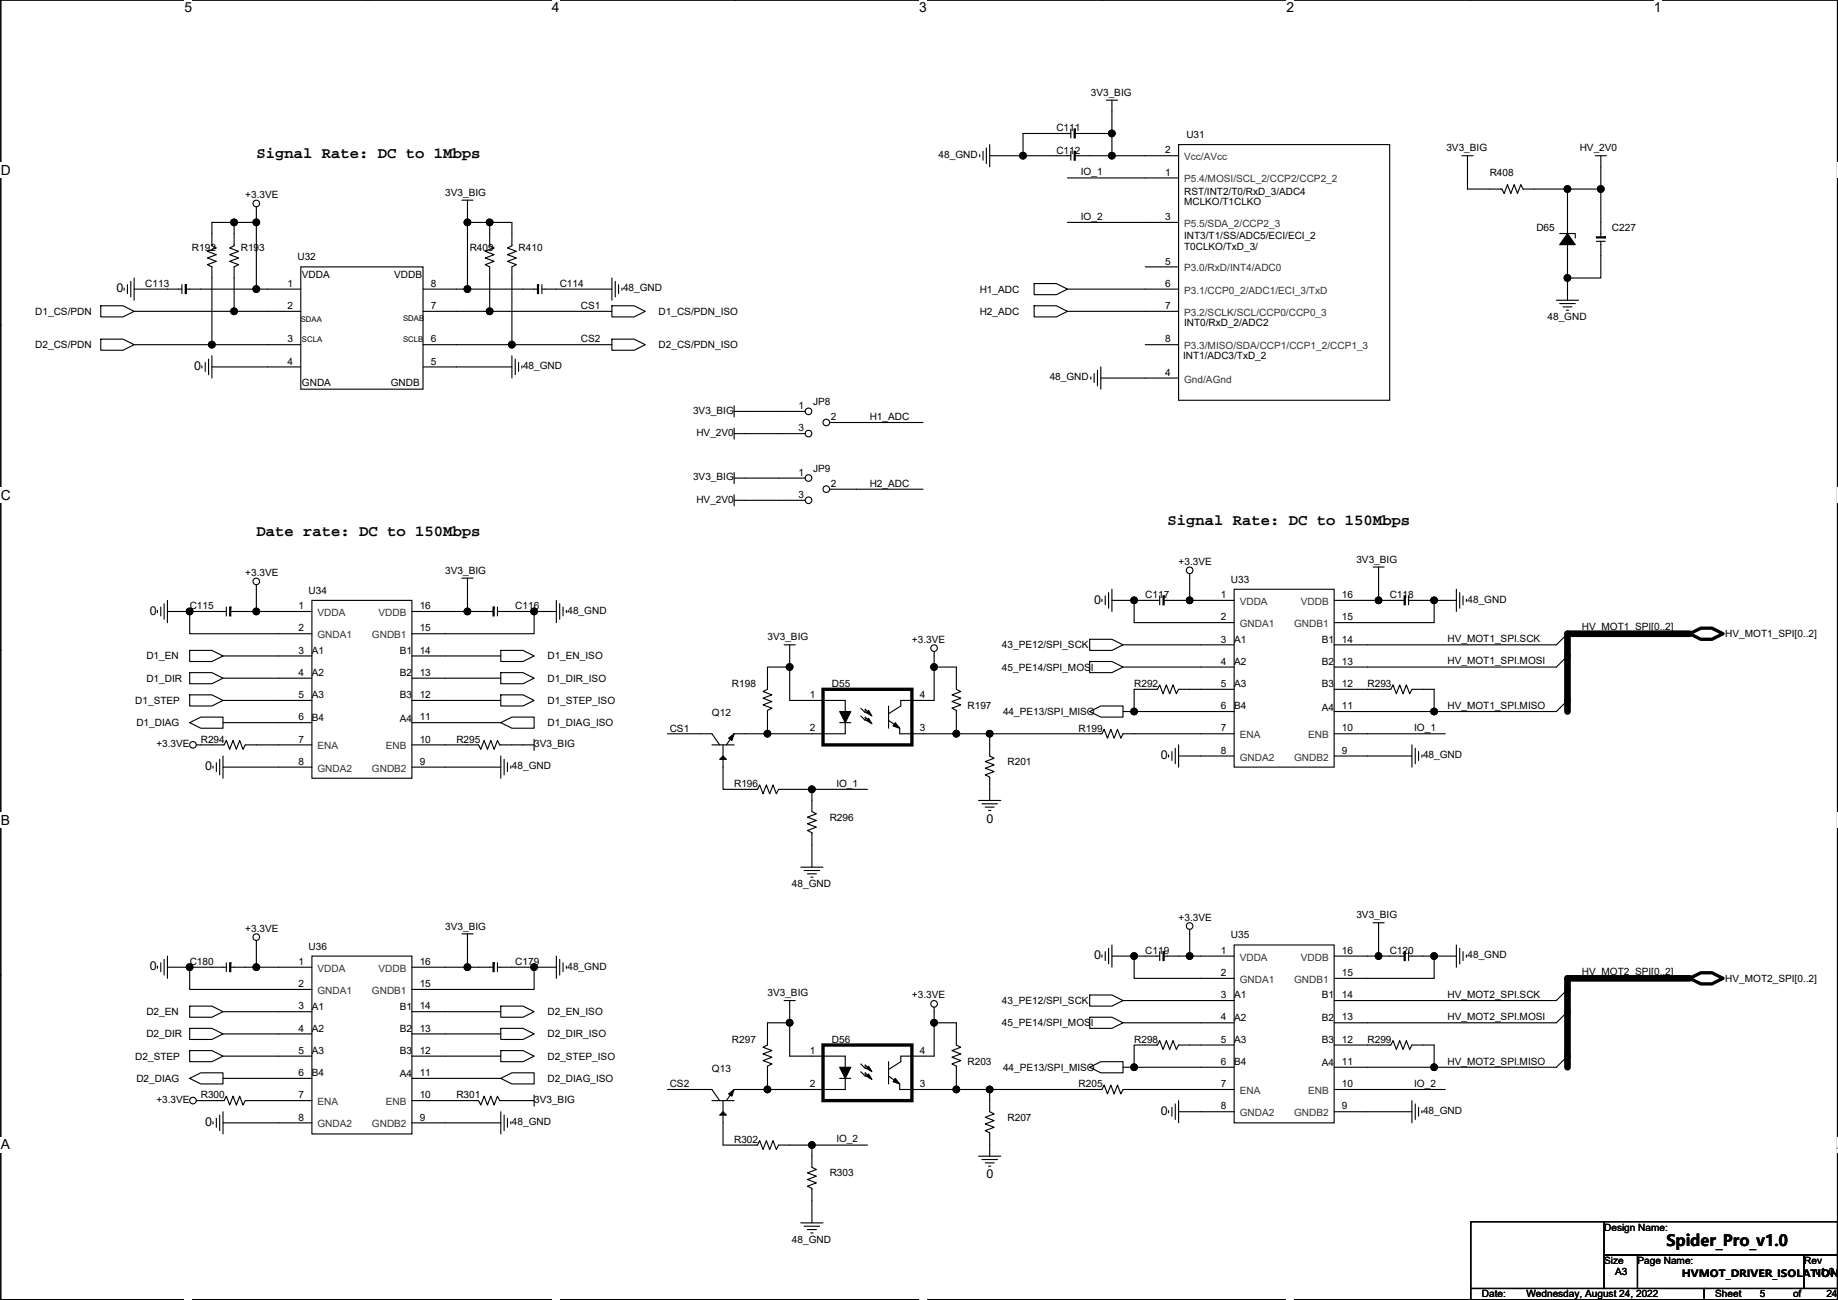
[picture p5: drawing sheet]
<svg xmlns="http://www.w3.org/2000/svg" width="420mm" height="297mm" viewBox="0 0 420 297" stroke-linecap="round" stroke-linejoin="round" font-family="sans-serif">
<path d="M.2 0h419.8v296.9h-419.8z" fill="none" stroke="#000" stroke-width=".25"/>
<g fill="#fff">
<path d="M42.2 0h1.7v3.5h-1.7z"/>
<path d="M42.2 296.9l1.7 .1z"/>
</g>
<path d="M84.1 0h.1M84.1 296.9h.1" fill="none" stroke="#000" stroke-width=".25"/>
<g fill="#fff">
<path d="M126.1 0h1.8v3.5h-1.8z"/>
<path d="M126.1 296.9l1.8 .1z"/>
</g>
<path d="M168.1 0h.1M168.1 296.9h.1" fill="none" stroke="#000" stroke-width=".25"/>
<g fill="#fff">
<path d="M210.1 0h1.7v3.5h-1.7z"/>
<path d="M210.1 296.9l1.7 .1z"/>
</g>
<path d="M252.1 0h.1M252.1 296.9h.1" fill="none" stroke="#000" stroke-width=".25"/>
<g fill="#fff">
<path d="M294.1 0h1.7v3.5h-1.7z"/>
<path d="M294.1 296.9l1.7 .1z"/>
</g>
<path d="M336.1 0h.1M336.1 296.9h.1" fill="none" stroke="#000" stroke-width=".25"/>
<g fill="#fff">
<path d="M378 0h1.8v3.5h-1.8z"/>
<path d="M378 296.9l1.8 .1z"/>
<path d="M.2 37.1h2.3v3.5h-2.3z"/>
<path d="M420 37.1h.2v3.5h-.2z"/>
<path d="M.2 111.4h2.3v3.5h-2.3z"/>
<path d="M420 111.4h.2v3.5h-.2z"/>
</g>
<path d="M.2 74.3h.1M420 74.3h.1" fill="none" stroke="#000" stroke-width=".25"/>
<g fill="#fff">
<path d="M.2 185.6h2.1v3.5h-2.1z"/>
<path d="M420 185.6h.2v3.5h-.2z"/>
</g>
<path d="M.2 148.5h.1M420 148.5h.1" fill="none" stroke="#000" stroke-width=".25"/>
<g fill="#fff">
<path d="M.2 259.8h2.1v3.5h-2.1z"/>
<path d="M420 259.8h.2v3.5h-.2z"/>
</g>
<g fill="none" stroke="#000" stroke-width=".25">
<path d="M224 35.3v.5M224.7 34.6v2M225.5 33.8v3.6M226.2 33v5.1M252.9 22.9h2.5M254.2 22.9v2.5M334.2 35.6h2.5M335.5 35.6v2.5M364.7 35.6h2.5M365.9 35.6v2.5M53.5 53.4v2.8l-1 .5 2 .7-2 .8 2 .7-2 .8 2 .8-1 .5v2.5M58.6 47.3v1"/>
<path d="M105.6 45.7h2.5M106.9 45.7v2.6M111.9 53.4v2.8l1.1 .5-2.1 .7 2.1 .8-2.1 .7 2.1 .8-2.1 .8 1 .5v2.5M364.9 55.1h2.1M365.9 55.1v3.3M365.9 50.8v3.3M23 69.9h5.1l2.6 1.2-2.6 1.3h-5.1zM23 77.5h5.1l2.6 1.3-2.6 1.2h-5.1zM28.4 65.8v.5M29.1 65v2.1M29.9 64.3v3.5M30.7 63.5v5.1"/>
<path d="M139.9 69.9h5.1l2.5 1.2-2.5 1.3h-5.1zM139.9 77.5h5.1l2.5 1.3-2.5 1.2h-5.1zM139.9 63.5v5.1M140.6 64.3v3.5M141.4 65v2.1M142.2 65.8v.5M236.4 64.8h5.1l2.5 1.3-2.5 1.2h-5.1zM236.4 69.9h5.1l2.5 1.2-2.5 1.3h-5.1zM355.8 68.6h5.1M356.5 69.4h3.6M357.3 70.1h2M358.1 70.9h.5"/>
<path d="M46.2 83.6v.5M46.9 82.8v2.1M47.7 82.1v3.5M48.4 81.3v5.1M117 81.3v5.1M117.8 82.1v3.5M118.5 82.8v2.1M119.3 83.6v.5M167.8 94h2.6M167.8 92.7v2.6M167.8 99.1h2.6M167.8 97.8v2.6"/>
<path d="M249.4 86.1v.5M250.1 85.4v2M250.9 84.6v3.6M251.6 83.8v5.1M167.8 109.2h2.6M167.8 108v2.5M167.8 114.3h2.6M167.8 113.1v2.5M36 139.5v.5M36.8 138.7v2M37.5 137.9v3.6M38.3 137.2v5.1"/>
<path d="M58.6 133.6v1M105.6 132.1h2.5M106.9 132.1v2.5M109.4 139.7h3.3M113.7 139.7h3.3M113.7 138.7v2M127.2 137.2v5.1M127.9 137.9v3.6M128.7 138.7v2M129.5 139.5v.5M251.9 136.9v.5M252.7 136.2v2"/>
<path d="M253.4 135.4v3.6M254.2 134.6v5.1M272 131.1v1M313.9 129.6h2.5M315.1 129.6v2.5M332.9 134.6v5.1M333.7 135.4v3.6M334.4 136.2v2M335.2 136.9v.5M43.4 148.6h5l2.6 1.3-2.6 1.3h-5zM43.4 153.7h5l2.6 1.3-2.6 1.2h-5zM43.4 158.8h5l2.6 1.2-2.6 1.3h-5z"/>
<path d="M114.5 148.6h5.1l2.5 1.3-2.5 1.3h-5.1zM114.5 153.7h5.1l2.5 1.3-2.5 1.2h-5.1zM114.5 158.8h5.1l2.5 1.2-2.5 1.3h-5.1zM175.4 155v2.5l-1 .5 2.1 .8-2.1 .7 2.1 .8-2.1 .8 2.1 .7-1.1 .5v2.8M179.2 147.3h2.6M180.5 147.3v2.6M213.5 148.9v1M218.6 155v2.5l1 .5-2 .8 2 .7-2 .8 2 .8-2 .7 1 .5v2.8M249.1 146.1h5.1l2.5 1.2-2.5 1.3h-5.1zM249.1 151.2h5.1l2.5 1.2-2.5 1.3h-5.1zM358.3 144.8l-2.5 2.5M358.3 149.9l-2.5 2.5"/>
<path d="M43.4 165.1l2.5-1.2h5.1v2.5h-5.1zM44.9 170.2h1M48.7 175v.5M49.5 174.3v2M50.2 173.5v3.6M51 172.7v5.1M114.5 165.1l2.5-1.2h5.1v2.5h-5.1zM114.5 172.7v5.1M115.2 173.5v3.6M116 174.3v2M116.8 175v.5M119.6 170.2h2.5"/>
<path d="M122.1 168.9v2.6M160.2 167.7h2.5l1.8 2.5M162.7 170.2h5.1M165.3 170.2v5.1M170.4 167.7h-2.6l-1.8 2.5M249.1 162.6l2.5-1.3h5.1v2.6h-5.1zM267.1 172.5v.5M267.9 171.7v2.1M268.7 171v3.5M269.4 170.2v5.1M322.8 170.2v5.1M323.5 171v3.5"/>
<path d="M324.3 171.7v2.1M325 172.5v.5M358.3 160l-2.5 2.6M183.1 198.1h5M183.8 198.9h3.6M184.6 199.7h2M185.6 182.9v2.5l1 .5-2 .8 2 .8-2 .7 2 .8-2 .8 1 .5v2.8M223.7 182.9h5.1M224.5 183.7h3.5M225.2 184.4h2.1M226 185.2h.5M36.8 220v2"/>
<path d="M37.5 219.2v3.6M38.3 218.5v5M58.6 214.9v1M71.3 218.5h22.9v40.6h-22.9zM105.6 213.4h2.5M106.9 213.4v2.5M127.2 218.5v5M127.9 219.2v3.6M128.7 220v2M185.3 200.4h.6M251.9 218.2v.5M252.7 217.4v2.1"/>
<path d="M253.4 216.7v3.5M254.2 215.9v5.1M261.8 218.5h3.3M265.1 217.4v2.1M266.1 218.5h3.3M272 212.4v1M274.5 218.5h7.6M282.1 215.9h22.9v40.7h-22.9zM305 218.5h7.6M313.9 210.8h2.5M315.1 210.8v2.6M317.7 218.5h3.3"/>
<path d="M322 218.5h3.3M322 217.4v2.1M332.9 215.9v5.1M333.7 216.7v3.5M334.4 217.4v2.1M335.2 218.2v.5M.2 222.7h.1M36 220.7v.6M43.4 229.9h5l2.6 1.3-2.6 1.2h-5zM43.4 235h5l2.6 1.2-2.6 1.3h-5zM63.7 231.2h7.6M63.7 236.2h7.6"/>
<path d="M63.7 226.1h7.6M63.7 221h7.6M94.2 231.2h7.6M94.2 236.2h7.6M94.2 226.1h7.6M94.2 221h7.6M114.5 229.9h5.1l2.5 1.3-2.5 1.2h-5.1zM114.5 235h5.1l2.5 1.2-2.5 1.3h-5.1zM129.5 220.7v.6M179.2 228.6h2.6M180.5 228.6v2.6M213.5 230.1v1.1"/>
<path d="M218.6 236.2v2.6l1 .5-2 .8 2 .7-2 .8 2 .7-2 .8 1 .5v2.8M249.1 227.4h5.1l2.5 1.2-2.5 1.3h-5.1zM249.1 232.4h5.1l2.5 1.3-2.5 1.3h-5.1zM274.5 228.6h7.6M274.5 233.7h7.6M274.5 238.8h7.6M274.5 223.5h7.6M305 228.6h7.6M305 233.7h7.6M305 238.8h7.6M305 223.5h7.6M315.1 238.8h2.8l.5-1 .8 2 .8-2 .7 2 .8-2 .8 2 .5-1h2.5"/>
<path d="M358.3 226.1l-2.5 2.5M358.3 231.2l-2.5 2.5M420 222.7h.1M43.4 240.1h5l2.6 1.2-2.6 1.3h-5zM43.4 246.4l2.5-1.3h5.1v2.6h-5.1zM44.9 251.5h1M48.7 256.3v.5M49.5 255.5v2.1M50.2 254.8v3.5M51 254v5.1M63.7 241.3h7.6M63.7 251.5h7.6"/>
<path d="M63.7 256.6h7.6M63.7 246.4h7.6M94.2 241.3h7.6M94.2 251.5h7.6M94.2 256.6h7.6M94.2 246.4h7.6M106.9 251.5h2.5l.5 1 .8-2 .7 2 .8-2 .8 2 .7-2 .5 1h2.8M114.5 240.1h5.1l2.5 1.2-2.5 1.3h-5.1zM114.5 246.4l2.5-1.3h5.1v2.6h-5.1zM114.5 254v5.1M115.2 254.8v3.5M116 255.5v2.1"/>
<path d="M116.8 256.3v.5M119.6 251.5h2.5M122.1 250.2v2.6M226.2 251.5v2.5l1.1 .5-2.1 .8 2.1 .8-2.1 .7 2.1 .8-2.1 .7 1 .5v2.8M249.1 243.9l2.5-1.3h5.1v2.5h-5.1zM249.1 248.9h2.8l.5-1 .8 2.1 .7-2.1 .8 2.1 .7-2.1 .8 2.1 .5-1.1h2.6M267.1 253.8v.5M267.9 253v2M268.7 252.2v3.6M269.4 251.5v5.1M274.5 248.9h7.6M274.5 254h7.6"/>
<path d="M274.5 243.9h7.6M305 248.9h7.6M305 254h7.6M305 243.9h7.6M322.8 251.5v5.1M323.5 252.2v3.6M324.3 253v2M325 253.8v.5M358.3 241.3l-2.5 2.6M170.4 261.6h2.8l.5-1 .7 2.1 .8-2.1 .7 2.1 .8-2.1 .8 2.1 .5-1.1h2.5M183.1 279.4h5M185.6 264.2v2.5l1 .5-2 .8 2 .8-2 .7 2 .8-2 .7 1 .5v2.8"/>
<path d="M223.7 264.2h5.1M224.5 264.9h3.5M225.2 265.7h2.1M226 266.5h.5M336.2 279.2h30.5v15.2h-30.5zM366.7 279.2h53.3v7.6h-53.3zM183.8 280.2h3.6M184.6 280.9h2M185.3 281.7h.6M336.2 294.4h53.4v2.5h-53.4zM366.7 286.8h7.6v7.6h-7.6zM374.3 286.8h38.1v7.6h-38.1z"/>
<path d="M389.6 294.4h30.4v2.5h-30.4zM412.4 286.8h7.6v7.6h-7.6z"/>
<circle cx="58.6" cy="46.5" r=".76"/>
<circle cx="58.6" cy="132.8" r=".76"/>
<circle cx="271.9" cy="130.3" r=".76"/>
<circle cx="213.5" cy="148.1" r=".76"/>
<circle cx="44.1" cy="170.2" r=".76"/>
<circle cx="58.6" cy="214.1" r=".76"/>
<circle cx="271.9" cy="211.6" r=".76"/>
<circle cx="213.5" cy="229.4" r=".76"/>
<circle cx="44.1" cy="251.5" r=".76"/>
</g>
<path d="M386.3 144.8l2.5-1.3h2.5l2.6 1.3-2.6 1.3h-2.5zM386.3 223.5l2.5-1.2h2.5l2.6 1.2-2.6 1.3h-2.5z" fill="none" stroke="#000" stroke-width=".76"/>
<g fill="#000" stroke="#000" stroke-width=".25">
<path d="M164.5 173.5l.8-.8 .7 .8z"/>
<path d="M364.9 54.1v.3h2.1v-.3z" fill-rule="evenodd"/>
<path d="M112.7 138.7v2h.3v-2z" fill-rule="evenodd"/>
<path d="M166.5 168.7l1.3-1-.5 1.5z" fill-rule="evenodd"/>
<path d="M265.9 217.4v2.1h.2v-2.1z" fill-rule="evenodd"/>
<path d="M321 217.4v2.1h.2v-2.1z" fill-rule="evenodd"/>
</g>
<circle cx="184.8" cy="109.2" r=".76" fill="#fff" stroke="#000" stroke-width=".25"/>
<path d="M178 109.2h6.1" fill="none" stroke="#000" stroke-width=".25"/>
<circle cx="188.9" cy="111.8" r=".76" fill="#fff" stroke="#000" stroke-width=".25"/>
<path d="M189.7 111.8h6.1" fill="none" stroke="#000" stroke-width=".25"/>
<circle cx="184.8" cy="114.3" r=".76" fill="#fff" stroke="#000" stroke-width=".25"/>
<g fill="none" stroke="#000" stroke-width=".25">
<path d="M244.8 35.6h-3.3M244.8 34.6v2M245.8 35.6h3.3M261.8 35.6h7.6M269.4 33h48.3v58.5h-48.3zM261.8 40.7h7.6M261.8 50.8h7.6M340.5 43.2h2.8l.5 1 .8-2 .8 2 .7-2 .8 2 .8-2 .5 1h2.5M41.6 66.1h-3.3M41.6 65v2.1M42.6 66.1h3.3M261.8 61h7.6"/>
<path d="M261.8 66.1h7.6M261.8 71.1h7.6M261.8 78.8h7.6M261.8 86.4h7.6M178 114.3h6.1M315.1 157.5h2.8l.5-1 .8 2 .8-2 .7 2 .8-2 .8 2 .5-1h2.5M48.4 170.2h2.8l.5-1 .8 2 .8-2 .7 2 .8-2 .8 2 .5-1h2.5M106.9 170.2h2.5l.5 1 .8-2 .7 2 .8-2 .8 2 .7-2 .5 1h2.8M185.6 160h7.6v2.6M191.9 165.1h2.6M193.2 165.1v2.6h-7.6M196.8 163.6l1 1v-.7l1 1"/>
<path d="M196.8 161.8l1 1v-.7l1 1M203.1 164.6l2.6 1.8v1.3h5.3M203.1 161.3v5.1M211 160h-5.1v1.3l-2.8 1.8M249.1 167.7h2.8l.5-1.1 .8 2.1 .7-2.1 .8 2.1 .7-2.1 .8 2.1 .5-1h2.6M113.7 220v2M109.4 221h3.3M113.7 221h3.3M175.4 236.2v2.6l-1 .5 2.1 .8-2.1 .7 2.1 .8-2.1 .7 2.1 .8-1.1 .5v2.8"/>
</g>
<g fill="#000" stroke="#000" stroke-width=".25">
<path d="M245.5 34.6v2h.3v-2z" fill-rule="evenodd"/>
<path d="M42.3 65v2.1h.3v-2.1z" fill-rule="evenodd"/>
<path d="M191.9 162.6h2.6l-1.3 2.5z" fill-rule="evenodd"/>
<path d="M198 164.6l.6-.5 .7 1.3z" fill-rule="evenodd"/>
<path d="M198 162.8l.6-.5 .7 1.3z" fill-rule="evenodd"/>
<path d="M204.6 165.1l1.1 1.3-1.6-.5z" fill-rule="evenodd"/>
<path d="M112.7 220v2h.3v-2z" fill-rule="evenodd"/>
</g>
<path d="M188.1 157.5h20.4v12.7h-20.4z" fill="none" stroke="#000" stroke-width=".76"/>
<circle cx="184.8" cy="94" r=".76" fill="#fff" stroke="#000" stroke-width=".25"/>
<path d="M178 94h6.1" fill="none" stroke="#000" stroke-width=".25"/>
<circle cx="188.9" cy="96.5" r=".76" fill="#fff" stroke="#000" stroke-width=".25"/>
<path d="M189.7 96.5h6.1" fill="none" stroke="#000" stroke-width=".25"/>
<circle cx="184.8" cy="99.1" r=".76" fill="#fff" stroke="#000" stroke-width=".25"/>
<g fill="none" stroke="#000" stroke-width=".25">
<path d="M226.2 35.6h7.7M233.9 35.6h7.6M244.8 30.5h-10.9v5.1M244.8 29.5v2M245.8 30.5h8.4M249.1 35.6h12.7M254.2 25.4v5.1M254.2 30.5v5.1M335.5 38.1v5.1h5M365.9 38.1v5.1M53.5 50.8h-5.1v5.4l1.1 .5-2.1 .7 2.1 .8-2.1 .7 2.1 .8-2.1 .8 1 .5v17.8M53.5 50.8h5.1"/>
<path d="M53.5 50.8v2.6M58.6 48.3v2.5M58.6 50.8v15.3M106.9 48.3v2.5M106.9 50.8h5M106.9 50.8v15.3M111.9 53.4v-2.6h5.1v5.4l-1 .5 2 .7-2 .8 2 .7-2 .8 2 .8-1 .5v17.8h22.9M244 40.7h17.8M244 50.8h17.8M350.7 43.2h7.6M356.5 53.4h3.6v1M358.3 55.9v7.6"/>
<path d="M365.9 58.4v5.1h-7.6v5.1M365.9 43.2v7.6M365.9 43.2h-7.6v10.2M30.7 71.1h22.8M30.7 66.1h7.6M30.7 78.8h17.7M45.9 66.1h12.7M48.4 78.8h20.4M53.5 63.5v7.6M53.5 71.1h15.3M58.6 66.1h10.2M68.8 61h27.9v27.9h-27.9z"/>
<path d="M96.7 78.8h20.3M96.7 71.1h15.2M96.7 66.1h10.2M106.9 66.1h16M111.9 63.5v7.6h28M123.9 66.1h16M123.9 65v2.1M244 66.1h17.8M244 71.1h17.8M48.4 83.8h20.4M96.7 83.8h20.3M170.4 99.1h13.7"/>
<path d="M170.4 94h7.6M195.8 96.5h15.2M251.6 86.4h10.2M170.4 109.2h7.6M170.4 114.3h7.6M195.8 111.8h15.2M38.3 139.7h5.1M43.4 139.7v5.1h27.9M43.4 139.7h8.3M51.7 138.7v2M52.8 139.7h5.8M58.6 134.6v5.1"/>
<path d="M58.6 139.7h12.7M71.3 137.2h22.9v40.6h-22.9zM94.2 139.7h12.7M106.9 134.6v5.1M106.9 139.7h2.5M117 139.7h5.1M122.1 139.7v5.1h-27.9M122.1 139.7h5.1M254.2 137.2h5.1M259.3 137.2v5.1h22.8M259.3 137.2h5.8M265.1 136.2v2"/>
<path d="M266.1 137.2h5.9M272 132.1v5.1M272 137.2h10.1M282.1 134.6h22.9v40.7h-22.9zM305 137.2h10.1M315.1 132.1v5.1M315.1 137.2h5.9M322 137.2h5.8M322 136.2v2M327.8 137.2v5.1h-22.8M327.8 137.2h5.1M51 149.9h20.3"/>
<path d="M51 155h20.3M94.2 149.9h20.3M94.2 155h20.3M180.5 152.4v7.6h5.1M180.5 149.9v2.5M180.5 152.4h-5.1v2.6M213.5 152.4v7.6h-2.5M213.5 152.4h5.1v2.6M213.5 149.9v2.5M256.7 147.3h25.4M256.7 152.4h25.4M282.1 157.5h-12.7l-.5 1-.8-2-.7 2-.8-2-.7 2-.8-2-.5 1h-5.3v5.1"/>
<path d="M305 147.3h50.8M305 152.4h50.8M305 157.5h10.1M325.3 157.5h2.5v5.1M45.9 170.2h2.5M51 160h20.3M51 175.3h20.3M51 165.1h20.3M58.6 170.2h12.7M94.2 160h20.3M94.2 170.2h12.7M94.2 175.3h20.3"/>
<path d="M94.2 165.1h20.3M117 170.2h2.6M152.6 167.7h7.6M165.3 175.3v5.1h7.9l.5-1.1 .7 2.1 .8-2.1 .7 2.1 .8-2.1 .8 2.1 .5-1h7.6M170.4 167.7h5M175.4 165.1v2.6M175.4 167.7h10.2M211 167.7h7.6M218.6 167.7h7.6M218.6 165.1v2.6M226.2 167.7v5l1.1 .5-2.1 .8 2.1 .8-2.1 .7 2.1 .8-2.1 .8 1 .5v5.3M226.2 167.7h22.9"/>
<path d="M256.7 162.6h2.6M259.3 167.7h22.8M259.3 162.6h22.8M269.4 172.7h12.7M305 167.7h25.4M305 172.7h17.8M305 162.6h22.8M327.8 162.6h28M185.6 180.4v2.5M185.6 193.1v5M185.6 180.4h12.7M51.7 220v2"/>
<path d="M58.6 215.9v5.1M106.9 215.9v5.1M254.2 218.5h5.1M259.3 218.5v5h15.2M259.3 218.5h2.5M269.4 218.5h2.6M272 213.4v5.1M272 218.5h2.5M312.6 218.5h2.5M315.1 213.4v5.1M315.1 218.5h2.6M325.3 218.5h2.5"/>
<path d="M327.8 218.5v5h-15.2M327.8 218.5h5.1M38.3 221h5.1M43.4 221v5.1h20.3M43.4 221h8.3M51 231.2h12.7M51 236.2h12.7M52.8 221h5.8M58.6 221h5.1M101.8 221h5.1M101.8 231.2h12.7M101.8 236.2h12.7"/>
<path d="M106.9 221h2.5M117 221h5.1M122.1 221v5.1h-20.3M122.1 221h5.1M180.5 233.7v7.6h12.7v2.6M180.5 231.2v2.5M180.5 233.7h-5.1v2.5M213.5 233.7v7.6h-7.6v1.3l-2.8 1.8M213.5 231.2v2.5M213.5 233.7h5.1v2.5M256.7 228.6h17.8M256.7 233.7h17.8"/>
<path d="M274.5 238.8h-5.1l-.5 1-.8-2-.7 2-.8-2-.7 2-.8-2-.5 1h-5.3v5.1h15.2M312.6 228.6h43.2M312.6 233.7h43.2M312.6 238.8h2.5M325.3 238.8h2.5v5.1M45.9 251.5h5.3l.5-1 .8 2 .8-2 .7 2 .8-2 .8 2 .5-1h7.6M51 241.3h12.7M51 246.4h12.7M51 256.6h12.7M101.8 251.5h5.1M101.8 241.3h12.7M101.8 246.4h12.7"/>
<path d="M101.8 256.6h12.7M117 251.5h2.6M152.6 248.9h10.1l1.8 2.6M162.7 251.5h5.1M165.3 251.5v10.1h5.1M175.4 246.4v2.5M191.9 246.4h2.6M193.2 246.4v2.5h-25.4l-1.8 2.6M196.8 244.9l1 1v-.8l1 1M196.8 243.1l1 1v-.7l1 1M203.1 245.9l2.6 1.8v1.2h12.9M203.1 242.6v5.1"/>
<path d="M218.6 248.9h7.6M218.6 246.4v2.5M226.2 248.9h22.9M226.2 248.9v2.6M256.7 243.9h2.6M259.3 248.9h15.2M269.4 254h5.1M312.6 254h10.2M312.6 243.9h15.2M312.6 248.9h17.8M327.8 243.9h28M180.5 261.6h5.1"/>
<path d="M185.6 261.6h12.7M185.6 261.6v2.6M185.6 274.3v5.1M226.2 261.6v2.6"/>
</g>
<g fill="#000" stroke="#000" stroke-width=".25">
<path d="M164.5 254.8l.8-.8 .7 .8z"/>
<path d="M245.5 29.5v2h.3v-2z" fill-rule="evenodd"/>
<path d="M358.3 53.4l1.8 2.5h-3.6z" fill-rule="evenodd"/>
<path d="M122.9 65v2.1h.2v-2.1z" fill-rule="evenodd"/>
<path d="M265.9 136.2v2h.2v-2z" fill-rule="evenodd"/>
<path d="M321 136.2v2h.2v-2z" fill-rule="evenodd"/>
<path d="M52.5 138.7v2h.3v-2z" fill-rule="evenodd"/>
<path d="M52.5 220v2h.3v-2z" fill-rule="evenodd"/>
<path d="M166.5 250l1.3-1.1-.5 1.6z" fill-rule="evenodd"/>
<path d="M191.9 243.9h2.6l-1.3 2.5z" fill-rule="evenodd"/>
<path d="M198 245.9l.6-.5 .7 1.3z" fill-rule="evenodd"/>
<path d="M198 244.1l.6-.5 .7 1.3z" fill-rule="evenodd"/>
<path d="M204.6 246.4l1.1 1.3-1.6-.5z" fill-rule="evenodd"/>
<circle cx="233.8" cy="35.6" r=".76"/>
<circle cx="254.2" cy="35.6" r=".76"/>
<circle cx="254.2" cy="30.5" r=".76"/>
<circle cx="53.5" cy="50.8" r=".76"/>
<circle cx="58.6" cy="50.8" r=".76"/>
<circle cx="106.8" cy="50.8" r=".76"/>
<circle cx="111.9" cy="50.8" r=".76"/>
<circle cx="358.3" cy="43.2" r=".76"/>
<circle cx="365.9" cy="43.2" r=".76"/>
<circle cx="48.4" cy="78.7" r=".76"/>
<circle cx="53.5" cy="71.1" r=".76"/>
<circle cx="58.6" cy="66" r=".76"/>
<circle cx="106.8" cy="66" r=".76"/>
<circle cx="111.9" cy="71.1" r=".76"/>
<circle cx="117" cy="78.7" r=".76"/>
<circle cx="358.3" cy="63.5" r=".76"/>
<circle cx="43.3" cy="139.7" r=".76"/>
<circle cx="58.6" cy="139.7" r=".76"/>
<circle cx="106.8" cy="139.7" r=".76"/>
<circle cx="122.1" cy="139.7" r=".76"/>
<circle cx="259.2" cy="137.2" r=".76"/>
<circle cx="271.9" cy="137.2" r=".76"/>
<circle cx="315.1" cy="137.2" r=".76"/>
<circle cx="327.8" cy="137.2" r=".76"/>
<circle cx="180.5" cy="152.4" r=".76"/>
<circle cx="213.5" cy="152.4" r=".76"/>
<circle cx="175.4" cy="167.6" r=".76"/>
<circle cx="218.6" cy="167.6" r=".76"/>
<circle cx="226.2" cy="167.6" r=".76"/>
<circle cx="259.2" cy="162.6" r=".76"/>
<circle cx="327.8" cy="162.6" r=".76"/>
<circle cx="185.6" cy="180.3" r=".76"/>
<circle cx="259.2" cy="218.4" r=".76"/>
<circle cx="271.9" cy="218.4" r=".76"/>
<circle cx="315.1" cy="218.4" r=".76"/>
<circle cx="327.8" cy="218.4" r=".76"/>
<circle cx="43.3" cy="221" r=".76"/>
<circle cx="58.6" cy="221" r=".76"/>
<circle cx="106.8" cy="221" r=".76"/>
<circle cx="122.1" cy="221" r=".76"/>
<circle cx="180.5" cy="233.7" r=".76"/>
<circle cx="213.5" cy="233.7" r=".76"/>
<circle cx="175.4" cy="248.9" r=".76"/>
<circle cx="218.6" cy="248.9" r=".76"/>
<circle cx="226.2" cy="248.9" r=".76"/>
<circle cx="259.2" cy="243.8" r=".76"/>
<circle cx="327.8" cy="243.8" r=".76"/>
<circle cx="185.6" cy="261.6" r=".76"/>
</g>
<path d="M188.1 238.8h20.4v12.7h-20.4z" fill="none" stroke="#000" stroke-width=".76"/>
<path d="M386.3 144.8h-28v17.8M386.3 223.5h-28v20.4" fill="none" stroke="#000" stroke-width="1.5"/>
<g font-size="3.6">
<text x="58.6" y="36">Signal Rate: DC to 1Mbps</text>
<text x="266.9" y="119.8">Signal Rate: DC to 150Mbps</text>
<text x="58.6" y="122.4">Date rate: DC to 150Mbps</text>
<text x="380.9" y="284.7">Spider_Pro_v1.0</text>
</g>
<g font-size="3.2">
<text x="42.2" y="2.8">5</text>
<text x="126.1" y="2.8">4</text>
<text x="210.1" y="2.8">3</text>
<text x="294.1" y="2.8">2</text>
<text x="378" y="2.8">1</text>
<text x=".2" y="39.9">D</text>
<text x=".2" y="114.2">C</text>
<text x=".2" y="188.4">B</text>
<text x=".2" y="262.6">A</text>
<text x="420" y="262.6">A</text>
</g>
<g font-size="2.8">
<text x="26.6" y="66.8">0</text>
<text x="44.4" y="84.6">0</text>
<text x="250.1" y="137.9">0</text>
<text x="34.2" y="140.4">0</text>
<text x="265.4" y="173.5">0</text>
<text x="46.9" y="176">0</text>
<text x="225.5" y="187.9">0</text>
<text x="34.2" y="221.7">0</text>
<text x="250.1" y="219.2">0</text>
<text x="46.9" y="257.3">0</text>
<text x="265.4" y="254.7">0</text>
<text x="225.5" y="269.2">0</text>
</g>
<g font-size="2.3">
<text x="249.4" y="21.9">3V3_BIG</text>
<text x="241.5" y="35.1">C112</text>
<text x="241.5" y="30">C111</text>
<text x="266.4" y="35.1">2</text>
<text x="271.2" y="31.5">U31</text>
<text x="330.6" y="34.6">3V3_BIG</text>
<text x="361.1" y="34.6">HV_2V0</text>
<text x="214.6" y="36.1">48_GND</text>
<text x="247.1" y="40">IO_1</text>
<text x="266.4" y="40.1">1</text>
<text x="340.5" y="40.2">R408</text>
<text x="56.1" y="45.3">+3.3VE</text>
<text x="101.8" y="44.7">3V3_BIG</text>
<text x="270.7" y="44.5">RST/INT2/T0/RxD_3/ADC4</text>
<text x="270.7" y="46.9">MCLKO/T1CLKO</text>
<text x="247.1" y="50.2">IO_2</text>
<text x="266.4" y="50.3">3</text>
<text x="351.2" y="52.9">D65</text>
<text x="368.5" y="52.9">C227</text>
<text x="43.9" y="57.4">R192</text>
<text x="55" y="57.4">R193</text>
<text x="68" y="59.5">U32</text>
<text x="107.4" y="57.4">R409</text>
<text x="118.5" y="57.4">R410</text>
<text x="270.7" y="54.7">INT3/T1/SS/ADC5/ECI/ECI_2</text>
<text x="270.7" y="57">T0CLKO/TxD_3/</text>
<text x="33.2" y="65.6">C113</text>
<text x="65.7" y="65.5">1</text>
<text x="69" y="63.5">VDDA</text>
<text x="90.1" y="63.5">VDDB</text>
<text x="98.5" y="65.5">8</text>
<text x="127.9" y="65.6">C114</text>
<text x="266.4" y="60.5">5</text>
<text x="266.4" y="65.5">6</text>
<text x="8.1" y="71.9">D1_CS/PDN</text>
<text x="65.7" y="70.6">2</text>
<text x="98.5" y="70.6">7</text>
<text x="132.8" y="70.6">CS1</text>
<text x="142.4" y="66.6">48_GND</text>
<text x="150.5" y="71.9">D1_CS/PDN_ISO</text>
<text x="224" y="66.8">H1_ADC</text>
<text x="224" y="71.9">H2_ADC</text>
<text x="266.4" y="70.6">7</text>
<text x="270.7" y="74.5">INT0/RxD_2/ADC2</text>
<text x="353.7" y="73.2">48_GND</text>
<text x="8.1" y="79.5">D2_CS/PDN</text>
<text x="65.7" y="78.2">3</text>
<text x="65.7" y="83.3">4</text>
<text x="98.5" y="83.3">5</text>
<text x="98.5" y="78.2">6</text>
<text x="132.8" y="78.3">CS2</text>
<text x="150.5" y="79.5">D2_CS/PDN_ISO</text>
<text x="266.4" y="78.2">8</text>
<text x="270.4" y="82.1">INT1/ADC3/TxD_2</text>
<text x="69" y="88.2">GNDA</text>
<text x="89.3" y="88.2">GNDB</text>
<text x="119.6" y="84.4">48_GND</text>
<text x="240" y="86.9">48_GND</text>
<text x="266.4" y="85.9">4</text>
<text x="158.4" y="94.5">3V3_BIG</text>
<text x="182.6" y="93.5">1</text>
<text x="185.9" y="92.5">JP8</text>
<text x="198.8" y="95.9">H1_ADC</text>
<text x="159.2" y="99.6">HV_2V0</text>
<text x="182.6" y="98.6">3</text>
<text x="189.9" y="96">2</text>
<text x="185.9" y="107.7">JP9</text>
<text x="158.4" y="109.8">3V3_BIG</text>
<text x="182.6" y="108.7">1</text>
<text x="182.6" y="113.8">3</text>
<text x="189.9" y="111.3">2</text>
<text x="198.8" y="111.2">H2_ADC</text>
<text x="159.2" y="114.9">HV_2V0</text>
<text x="56.1" y="131.6">+3.3VE</text>
<text x="101.8" y="131.1">3V3_BIG</text>
<text x="269.4" y="129.1">+3.3VE</text>
<text x="310.1" y="128.6">3V3_BIG</text>
<text x="70.5" y="135.7">U34</text>
<text x="261.8" y="136.7">C117</text>
<text x="279.1" y="136.7">1</text>
<text x="281.4" y="133.1">U33</text>
<text x="306.8" y="136.7">16</text>
<text x="317.7" y="136.7">C118</text>
<text x="335.5" y="137.7">48_GND</text>
<text x="43.4" y="139.2">C115</text>
<text x="68.3" y="139.2">1</text>
<text x="95.9" y="139.2">16</text>
<text x="117.8" y="139.2">C116</text>
<text x="129.7" y="140.3">48_GND</text>
<text x="279.1" y="141.7">2</text>
<text x="306.8" y="141.7">15</text>
<text x="361.6" y="143.9">HV_MOT1_SPI[0..2]</text>
<text x="68.3" y="149.4">3</text>
<text x="68.3" y="144.3">2</text>
<text x="71.3" y="149.4">A1</text>
<text x="91.4" y="149.4">B1</text>
<text x="95.9" y="149.4">14</text>
<text x="95.9" y="144.3">15</text>
<text x="175.4" y="146.3">3V3_BIG</text>
<text x="208.5" y="146.9">+3.3VE</text>
<text x="229" y="148.1">43_PE12/SPI_SCK</text>
<text x="279.1" y="146.8">3</text>
<text x="282.1" y="146.9">A1</text>
<text x="302.2" y="146.9">B1</text>
<text x="306.8" y="146.8">14</text>
<text x="330.9" y="146.7">HV_MOT1_SPI.SCK</text>
<text x="394.4" y="145.6">HV_MOT1_SPI[0..2]</text>
<text x="33.5" y="150.7">D1_EN</text>
<text x="33.5" y="155.7">D1_DIR</text>
<text x="68.3" y="154.4">4</text>
<text x="71.3" y="154.5">A2</text>
<text x="91.4" y="154.5">B2</text>
<text x="95.9" y="154.4">13</text>
<text x="125.1" y="150.7">D1_EN_ISO</text>
<text x="125.1" y="155.7">D1_DIR_ISO</text>
<text x="229" y="153.2">45_PE14/SPI_MOSI</text>
<text x="279.1" y="151.9">4</text>
<text x="282.1" y="151.9">A2</text>
<text x="302.2" y="151.9">B2</text>
<text x="306.8" y="151.9">13</text>
<text x="330.9" y="151.8">HV_MOT1_SPI.MOSI</text>
<text x="30.9" y="160.8">D1_STEP</text>
<text x="68.3" y="159.5">5</text>
<text x="71.3" y="159.6">A3</text>
<text x="91.4" y="159.6">B3</text>
<text x="95.9" y="159.5">12</text>
<text x="125.1" y="160.8">D1_STEP_ISO</text>
<text x="167.3" y="157">R198</text>
<text x="185.1" y="159.5">1</text>
<text x="190.2" y="157">D55</text>
<text x="210.2" y="159.5">4</text>
<text x="259.3" y="157">R292</text>
<text x="279.1" y="157">5</text>
<text x="282.1" y="157">A3</text>
<text x="302.2" y="157">B3</text>
<text x="306.8" y="157">12</text>
<text x="312.6" y="157">R293</text>
<text x="330.9" y="162">HV_MOT1_SPI.MISO</text>
<text x="31.2" y="165.9">D1_DIAG</text>
<text x="68.3" y="164.6">6</text>
<text x="71.3" y="164.6">B4</text>
<text x="91.4" y="164.9">A4</text>
<text x="95.9" y="164.6">11</text>
<text x="125.1" y="165.9">D1_DIAG_ISO</text>
<text x="153.1" y="167.2">CS1</text>
<text x="162.7" y="163.6">Q12</text>
<text x="185.1" y="167.1">2</text>
<text x="210.2" y="167.1">3</text>
<text x="221.2" y="162.1">R197</text>
<text x="229.3" y="163.4">44_PE13/SPI_MISO</text>
<text x="246.6" y="167.2">R199</text>
<text x="279.1" y="162.1">6</text>
<text x="279.1" y="167.1">7</text>
<text x="282.1" y="162.1">B4</text>
<text x="302.2" y="162.3">A4</text>
<text x="306.8" y="162.1">11</text>
<text x="306.8" y="167.1">10</text>
<text x="323.3" y="167">IO_1</text>
<text x="35.7" y="170.7">+3.3VE</text>
<text x="45.9" y="169.7">R294</text>
<text x="68.3" y="169.7">7</text>
<text x="95.9" y="169.7">10</text>
<text x="104.3" y="169.7">R295</text>
<text x="122.1" y="170.7">3V3_BIG</text>
<text x="279.1" y="172.2">8</text>
<text x="306.8" y="172.2">9</text>
<text x="325.3" y="173.3">48_GND</text>
<text x="68.3" y="174.8">8</text>
<text x="95.9" y="174.8">9</text>
<text x="117" y="175.8">48_GND</text>
<text x="167.8" y="179.9">R196</text>
<text x="191.2" y="179.7">IO_1</text>
<text x="230.3" y="174.8">R201</text>
<text x="189.7" y="187.5">R296</text>
<text x="181" y="202.7">48_GND</text>
<text x="310.1" y="209.8">3V3_BIG</text>
<text x="56.1" y="212.9">+3.3VE</text>
<text x="101.8" y="212.4">3V3_BIG</text>
<text x="269.4" y="210.4">+3.3VE</text>
<text x="281.4" y="214.4">U35</text>
<text x="43.4" y="220.5">C180</text>
<text x="68.3" y="220.5">1</text>
<text x="70.5" y="217">U36</text>
<text x="95.9" y="220.5">16</text>
<text x="117.8" y="220.5">C179</text>
<text x="129.7" y="221.5">48_GND</text>
<text x="261.8" y="218">C119</text>
<text x="279.1" y="217.9">1</text>
<text x="306.8" y="217.9">16</text>
<text x="317.7" y="218">C120</text>
<text x="335.5" y="219">48_GND</text>
<text x="68.3" y="225.6">2</text>
<text x="95.9" y="225.6">15</text>
<text x="175.4" y="227.6">3V3_BIG</text>
<text x="279.1" y="223">2</text>
<text x="306.8" y="223">15</text>
<text x="361.6" y="222.7">HV_MOT2_SPI[0..2]</text>
<text x="394.4" y="224.3">HV_MOT2_SPI[0..2]</text>
<text x="33.5" y="231.9">D2_EN</text>
<text x="68.3" y="230.6">3</text>
<text x="71.3" y="230.7">A1</text>
<text x="91.4" y="230.7">B1</text>
<text x="95.9" y="230.6">14</text>
<text x="125.1" y="231.9">D2_EN_ISO</text>
<text x="208.5" y="228.1">+3.3VE</text>
<text x="229" y="229.4">43_PE12/SPI_SCK</text>
<text x="279.1" y="228.1">3</text>
<text x="279.1" y="233.2">4</text>
<text x="282.1" y="228.1">A1</text>
<text x="282.1" y="233.2">A2</text>
<text x="302.2" y="228.1">B1</text>
<text x="302.2" y="233.2">B2</text>
<text x="306.8" y="228.1">14</text>
<text x="306.8" y="233.2">13</text>
<text x="330.9" y="228">HV_MOT2_SPI.SCK</text>
<text x="330.9" y="233.1">HV_MOT2_SPI.MOSI</text>
<text x="33.5" y="237">D2_DIR</text>
<text x="68.3" y="235.7">4</text>
<text x="71.3" y="235.8">A2</text>
<text x="91.4" y="235.8">B2</text>
<text x="95.9" y="235.7">13</text>
<text x="125.1" y="237">D2_DIR_ISO</text>
<text x="167.3" y="238.3">R297</text>
<text x="190.2" y="238.3">D56</text>
<text x="229" y="234.5">45_PE14/SPI_MOSI</text>
<text x="259.3" y="238.3">R298</text>
<text x="279.1" y="238.3">5</text>
<text x="282.1" y="238.3">A3</text>
<text x="302.2" y="238.3">B3</text>
<text x="306.8" y="238.3">12</text>
<text x="312.6" y="238.3">R299</text>
<text x="30.9" y="242.1">D2_STEP</text>
<text x="68.3" y="240.8">5</text>
<text x="68.3" y="245.9">6</text>
<text x="71.3" y="240.8">A3</text>
<text x="71.3" y="245.9">B4</text>
<text x="91.4" y="240.8">B3</text>
<text x="95.9" y="240.8">12</text>
<text x="95.9" y="245.9">11</text>
<text x="125.1" y="242.1">D2_STEP_ISO</text>
<text x="162.7" y="244.9">Q13</text>
<text x="185.1" y="240.8">1</text>
<text x="210.2" y="240.8">4</text>
<text x="221.2" y="243.4">R203</text>
<text x="229.3" y="244.6">44_PE13/SPI_MISO</text>
<text x="279.1" y="243.3">6</text>
<text x="282.1" y="243.4">B4</text>
<text x="302.2" y="243.6">A4</text>
<text x="306.8" y="243.3">11</text>
<text x="330.9" y="243.2">HV_MOT2_SPI.MISO</text>
<text x="31.2" y="247.2">D2_DIAG</text>
<text x="45.9" y="251">R300</text>
<text x="68.3" y="251">7</text>
<text x="91.4" y="246.2">A4</text>
<text x="95.9" y="251">10</text>
<text x="104.3" y="251">R301</text>
<text x="125.1" y="247.2">D2_DIAG_ISO</text>
<text x="153.1" y="248.4">CS2</text>
<text x="185.1" y="248.4">2</text>
<text x="210.2" y="248.4">3</text>
<text x="246.6" y="248.5">R205</text>
<text x="279.1" y="248.4">7</text>
<text x="306.8" y="248.4">10</text>
<text x="323.3" y="248.3">IO_2</text>
<text x="35.7" y="252">+3.3VE</text>
<text x="68.3" y="256">8</text>
<text x="95.9" y="256">9</text>
<text x="117" y="257.1">48_GND</text>
<text x="122.1" y="252">3V3_BIG</text>
<text x="230.3" y="256.1">R207</text>
<text x="279.1" y="253.5">8</text>
<text x="306.8" y="253.5">9</text>
<text x="325.3" y="254.6">48_GND</text>
<text x="167.8" y="261.2">R302</text>
<text x="191.2" y="261">IO_2</text>
<text x="189.7" y="268.8">R303</text>
<text x="366.7" y="281.2">Design Name:</text>
<text x="181" y="284">48_GND</text>
<text x="366.7" y="288.8">Size</text>
<text x="369.2" y="291.4">A3</text>
<text x="374.3" y="288.8">Page Name:</text>
<text x="384.5" y="291.7">HVMOT_DRIVER_ISOLATION</text>
<text x="412.4" y="288.8">Rev</text>
<text x="415" y="291.4">v1.0</text>
<text x="338.8" y="296.5">Date:</text>
<text x="348.9" y="296.5">Wednesday, August 24, 2022</text>
<text x="392.1" y="296.5">Sheet</text>
<text x="402.3" y="296.5">5</text>
<text x="409.9" y="296.5">of</text>
<text x="417.5" y="296.5">24</text>
</g>
<g font-size="2.3" fill="#333">
<text x="270.7" y="41.7">P5.4/MOSI/SCL_2/CCP2/CCP2_2</text>
<text x="270.7" y="36.6">Vcc/AVcc</text>
<text x="270.7" y="51.9">P5.5/SDA_2/CCP2_3</text>
<text x="270.7" y="62">P3.0/RxD/INT4/ADC0</text>
<text x="270.7" y="67.1">P3.1/CCP0_2/ADC1/ECI_3/TxD</text>
<text x="270.7" y="72.2">P3.2/SCLK/SCL/CCP0/CCP0_3</text>
<text x="270.7" y="79.8">P3.3/MISO/SDA/CCP1/CCP1_2/CCP1_3</text>
<text x="270.7" y="87.4">Gnd/AGnd</text>
<text x="72.6" y="140.8">VDDA</text>
<text x="86.5" y="140.8">VDDB</text>
<text x="283.4" y="143.3">GNDA1</text>
<text x="283.4" y="138.2">VDDA</text>
<text x="295.8" y="143.3">GNDB1</text>
<text x="297.4" y="138.2">VDDB</text>
<text x="72.6" y="145.8">GNDA1</text>
<text x="85" y="145.8">GNDB1</text>
<text x="72.6" y="171.2">ENA</text>
<text x="88.2" y="171.2">ENB</text>
<text x="283.4" y="168.7">ENA</text>
<text x="283.4" y="173.8">GNDA2</text>
<text x="295.8" y="173.8">GNDB2</text>
<text x="299" y="168.7">ENB</text>
<text x="72.6" y="176.3">GNDA2</text>
<text x="85" y="176.3">GNDB2</text>
<text x="283.4" y="219.5">VDDA</text>
<text x="297.4" y="219.5">VDDB</text>
<text x="72.6" y="227.1">GNDA1</text>
<text x="72.6" y="222">VDDA</text>
<text x="85" y="227.1">GNDB1</text>
<text x="86.5" y="222">VDDB</text>
<text x="283.4" y="224.6">GNDA1</text>
<text x="295.8" y="224.6">GNDB1</text>
<text x="283.4" y="250">ENA</text>
<text x="299" y="250">ENB</text>
<text x="72.6" y="252.5">ENA</text>
<text x="72.6" y="257.6">GNDA2</text>
<text x="85" y="257.6">GNDB2</text>
<text x="88.2" y="252.5">ENB</text>
<text x="283.4" y="255.1">GNDA2</text>
<text x="295.8" y="255.1">GNDB2</text>
</g>
<g font-size="1.8">
<text x="68.8" y="73.5">SDAA</text>
<text x="92.1" y="73.2">SDAB</text>
<text x="69" y="78.1">SCLA</text>
<text x="92.1" y="78.1">SCLB</text>
</g>
</svg>
